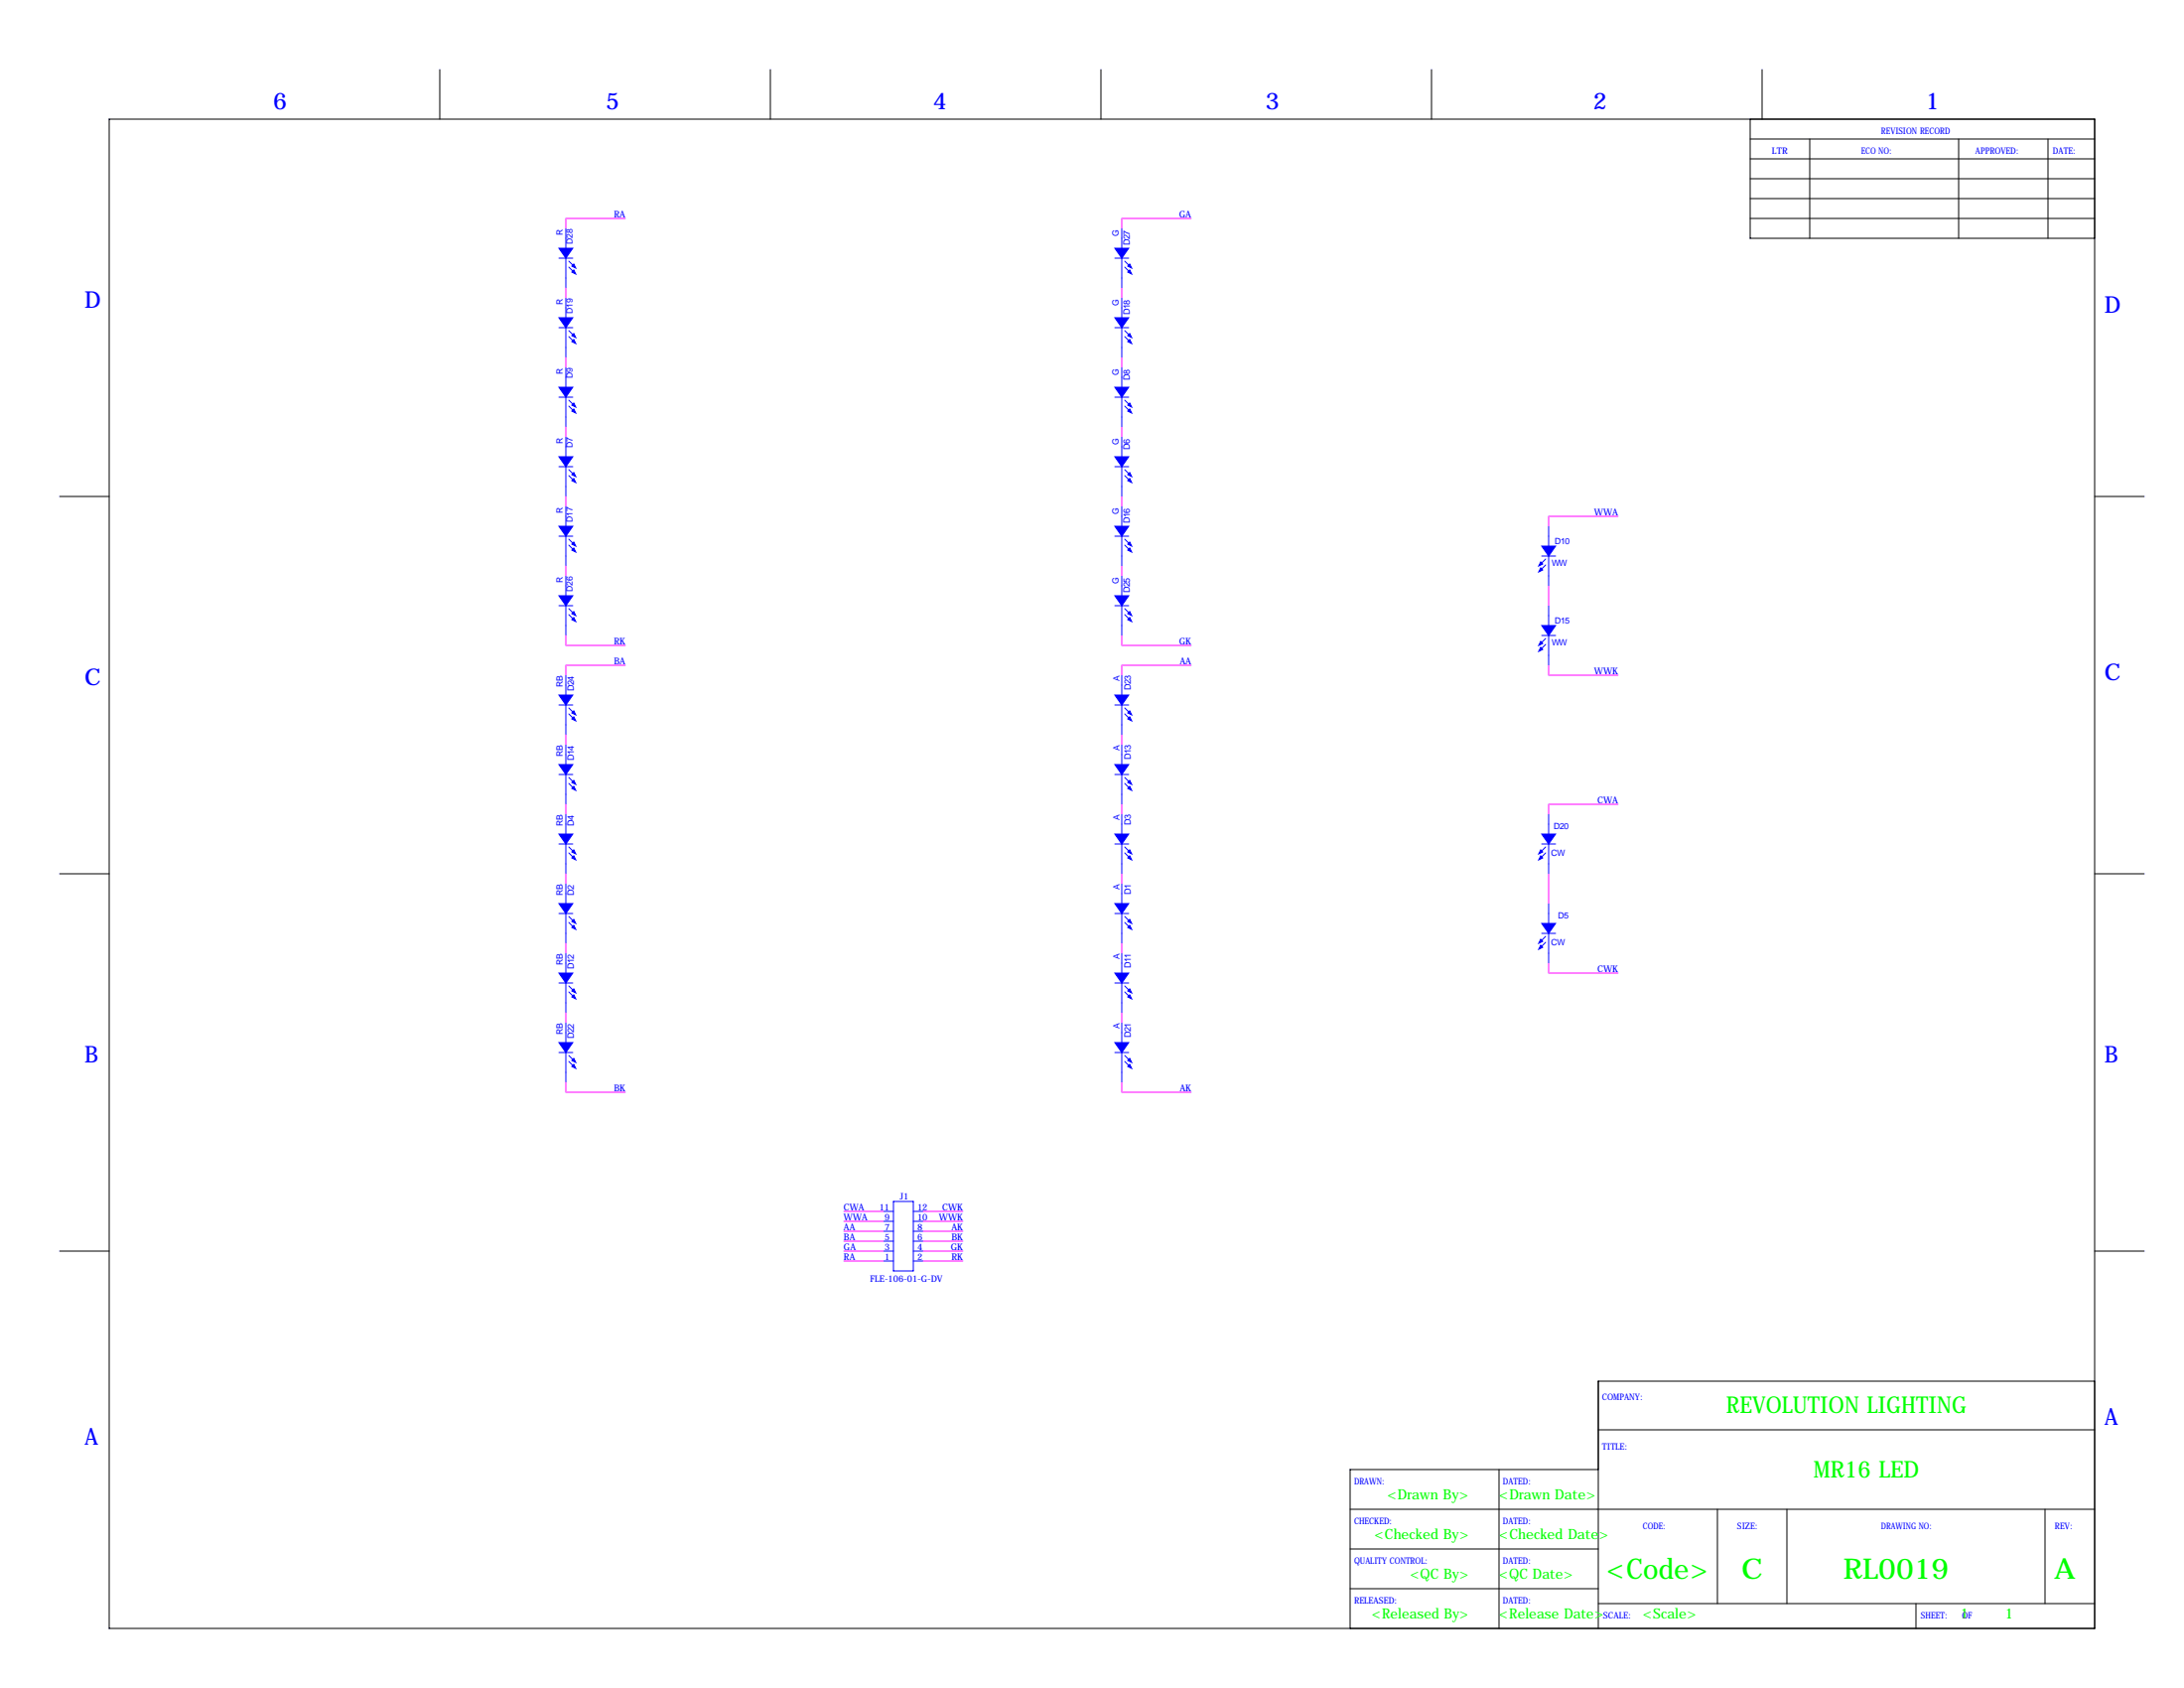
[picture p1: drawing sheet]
<svg xmlns="http://www.w3.org/2000/svg" width="559mm" height="432mm" viewBox="0 0 559 432" stroke-linecap="round" stroke-linejoin="round" font-family="sans-serif">
<g fill="none" stroke="#000" stroke-width=".25">
<path d="M112.5 17.8v12.7M197.1 17.8v12.7M281.7 17.8v12.7M366.3 17.8v12.7M450.8 17.8v12.7M27.9 30.5h508v386.1h-508zM447.8 35.6h88.1M447.8 30.5v30.5h88.1M463 35.6v25.4M501.1 35.6v25.4M524 35.6v25.4M447.8 45.7h88.1"/>
<path d="M447.8 40.6h88.1M447.8 50.8h88.1M447.8 55.9h88.1M15.2 127h12.7M535.9 127h12.7M15.2 223.5h12.7M535.9 223.5h12.7M15.2 320h12.7M535.9 320h12.7M535.9 353.3h-127v63.3M383.5 375.9v40.7M408.9 365.8h127"/>
<path d="M408.9 375.9h-63.5v40.7M345.4 386.1h190.5M345.4 396.2h63.5M439.4 386.1v24.1M457.2 386.1v24.1M523.2 386.1v24.1M345.4 406.4h63.5M408.9 410.2h127M490.2 410.2v6.4"/>
</g>
<g fill="none" stroke="#00f" stroke-width=".25">
<path d="M144.8 58.4v5.1M287 58.4v5.1M143 66h3.6M144.8 66v7.7M144.8 76.2v5.1M145.5 66.8l1.6 1.5M145.5 68.3l1.6 1.5M285.2 66h3.6M287 66v7.7M287 76.2v5.1M287.8 66.8l1.5 1.5M287.8 68.3l1.5 1.5"/>
<path d="M143 83.8h3.6M144.8 83.8v7.6M144.8 94v5.1M145.5 84.6l1.6 1.5M145.5 86.1l1.6 1.5M285.2 83.8h3.6M287 83.8v7.6M287 94v5.1M287.8 84.6l1.5 1.5M287.8 86.1l1.5 1.5M143 101.6h3.6M143 119.4h3.6"/>
<path d="M144.8 101.6v7.6M144.8 111.8v5M144.8 119.4v7.6M145.5 102.4l1.6 1.5M145.5 103.9l1.6 1.5M285.2 101.6h3.6M285.2 119.4h3.6M287 101.6v7.6M287 111.8v5M287 119.4v7.6M287.8 102.4l1.5 1.5M287.8 103.9l1.5 1.5"/>
<path d="M143 137.2h3.6M144.8 129.5v5.1M144.8 137.2v7.6M145.5 120.1l1.6 1.6M145.5 121.7l1.6 1.5M145.5 137.9l1.6 1.5M145.5 139.4l1.6 1.6M285.2 137.2h3.6M287 129.5v5.1M287 137.2v7.6M287.8 120.1l1.5 1.6M287.8 121.7l1.5 1.5"/>
<path d="M287.8 137.9l1.5 1.5M287.8 139.4l1.5 1.6M396.2 134.6v5.1M143 154.9h3.6M144.8 147.3v5.1M144.8 154.9v7.7M145.5 155.7l1.6 1.5M145.5 157.2l1.6 1.6M285.2 154.9h3.6M287 147.3v5.1M287 154.9v7.7M287.8 155.7l1.5 1.5"/>
<path d="M287.8 157.2l1.5 1.6M394.5 142.2h3.5M395.5 143l-1.5 1.5M395.5 144.5l-1.5 1.5M396.2 142.2v7.7M396.2 154.9v5.1M144.8 172.7v5.1M287 172.7v5.1M394.5 162.6h3.5M395.5 163.3l-1.5 1.5M395.5 164.8l-1.5 1.6M396.2 162.6v7.6"/>
<path d="M143 180.3h3.6M143 198.1h3.6M144.8 180.3v7.7M144.8 190.5v5.1M144.8 198.1v7.6M145.5 181.1l1.6 1.5M145.5 182.6l1.6 1.5M145.5 198.9l1.6 1.5M285.2 180.3h3.6M285.2 198.1h3.6M287 180.3v7.7M287 190.5v5.1"/>
<path d="M287 198.1v7.6M287.8 181.1l1.5 1.5M287.8 182.6l1.5 1.5M287.8 198.9l1.5 1.5M143 215.9h3.6M144.8 208.3v5.1M144.8 215.9v7.6M145.5 200.4l1.6 1.5M145.5 216.7l1.6 1.5M145.5 218.2l1.6 1.5M285.2 215.9h3.6M287 208.3v5.1"/>
<path d="M287 215.9v7.6M287.8 200.4l1.5 1.5M287.8 216.7l1.5 1.5M287.8 218.2l1.5 1.5M394.5 215.9h3.5M395.5 216.7l-1.5 1.5M395.5 218.2l-1.5 1.5M396.2 208.3v5.1M396.2 215.9v7.6M143 233.7h3.6M144.8 226.1v5M144.8 233.7v7.6"/>
<path d="M145.5 234.4l1.6 1.6M145.5 236l1.6 1.5M285.2 233.7h3.6M287 226.1v5M287 233.7v7.6M287.8 234.4l1.5 1.6M287.8 236l1.5 1.5M394.5 238.8h3.5M395.5 239.5l-1.5 1.5M396.2 231.1v5.1M396.2 238.8v7.6M143 251.5h3.6"/>
<path d="M144.8 243.8v5.1M144.8 251.5v7.6M145.5 252.2l1.6 1.5M145.5 253.7l1.6 1.6M285.2 251.5h3.6M287 243.8v5.1M287 251.5v7.6M287.8 252.2l1.5 1.5M287.8 253.7l1.5 1.6M395.5 241l-1.5 1.6M143 269.2h3.6M144.8 261.6v5.1"/>
<path d="M144.8 269.2v7.7M145.5 270l1.6 1.5M145.5 271.5l1.6 1.5M285.2 269.2h3.6M287 261.6v5.1M287 269.2v7.7M287.8 270l1.5 1.5M287.8 271.5l1.5 1.5M226.1 317.5h2.5M226.1 315h2.5M226.1 312.4h2.5M226.1 309.9h2.5"/>
<path d="M228.6 307.3h5.1v17.8h-5.1zM233.7 317.5h2.5M233.7 315h2.5M233.7 312.4h2.5M233.7 309.9h2.5M226.1 322.6h2.5M226.1 320h2.5M233.7 322.6h2.5M233.7 320h2.5"/>
</g>
<g fill="#00f" stroke="#00f" stroke-width=".25">
<path d="M285.2 177.8h3.6l-1.8 2.5z"/>
<path d="M289.1 183.4l.5 1-1.1-.5z"/>
<path d="M289.1 181.9l.5 1-1.1-.5z"/>
<path d="M285.2 195.6h3.6l-1.8 2.5z"/>
<path d="M289.1 201.2l.5 1-1.1-.5z"/>
<path d="M289.1 199.6l.5 1.1-1.1-.5z"/>
<path d="M285.2 213.4h3.6l-1.8 2.5z"/>
<path d="M289.1 218.9l.5 1.1-1.1-.5z"/>
<path d="M289.1 217.4l.5 1-1.1-.5z"/>
<path d="M285.2 231.1h3.6l-1.8 2.6z"/>
<path d="M289.1 236.7l.5 1-1.1-.5z"/>
<path d="M289.1 235.2l.5 1-1.1-.5z"/>
<path d="M285.2 248.9h3.6l-1.8 2.6z"/>
<path d="M289.1 254.5l.5 1-1.1-.5z"/>
<path d="M289.1 253l.5 1-1.1-.5z"/>
<path d="M285.2 266.7h3.6l-1.8 2.5z"/>
<path d="M289.1 272.3l.5 1-1.1-.5z"/>
<path d="M289.1 270.8l.5 1-1.1-.5z"/>
<path d="M285.2 63.5h3.6l-1.8 2.5z"/>
<path d="M289.1 69.1l.5 1-1.1-.5z"/>
<path d="M288.5 68.1l.6-.5 .5 1z"/>
<path d="M143 63.5h3.6l-1.8 2.5z"/>
<path d="M146.8 69.1l.5 1-1-.5z"/>
<path d="M146.3 68.1l.5-.5 .5 1z"/>
<path d="M143 177.8h3.6l-1.8 2.5z"/>
<path d="M146.8 183.4l.5 1-1-.5z"/>
<path d="M146.8 181.9l.5 1-1-.5z"/>
<path d="M285.2 81.3h3.6l-1.8 2.5z"/>
<path d="M289.1 86.9l.5 1-1.1-.5z"/>
<path d="M289.1 85.3l.5 1.1-1.1-.5z"/>
<path d="M143 81.3h3.6l-1.8 2.5z"/>
<path d="M146.8 86.9l.5 1-1-.5z"/>
<path d="M146.3 85.9l.5-.6 .5 1.1z"/>
<path d="M143 195.6h3.6l-1.8 2.5z"/>
<path d="M146.8 201.2l.5 1-1-.5z"/>
<path d="M146.8 199.6l.5 1.1-1-.5z"/>
<path d="M285.2 99.1h3.6l-1.8 2.5z"/>
<path d="M289.1 104.6l.5 1.1-1.1-.5z"/>
<path d="M289.1 103.1l.5 1-1.1-.5z"/>
<path d="M143 99.1h3.6l-1.8 2.5z"/>
<path d="M146.8 104.6l.5 1.1-1-.5z"/>
<path d="M146.3 103.6l.5-.5 .5 1z"/>
<path d="M143 213.4h3.6l-1.8 2.5z"/>
<path d="M146.8 218.9l.5 1.1-1-.5z"/>
<path d="M146.8 217.4l.5 1-1-.5z"/>
<path d="M285.2 116.8h3.6l-1.8 2.6z"/>
<path d="M289.1 122.4l.5 1-1.1-.5z"/>
<path d="M289.1 120.9l.5 1-1.1-.5z"/>
<path d="M143 116.8h3.6l-1.8 2.6z"/>
<path d="M146.8 122.4l.5 1-1-.5z"/>
<path d="M146.3 121.4l.5-.5 .5 1z"/>
<path d="M143 231.1h3.6l-1.8 2.6z"/>
<path d="M146.8 236.7l.5 1-1-.5z"/>
<path d="M146.8 235.2l.5 1-1-.5z"/>
<path d="M285.2 134.6h3.6l-1.8 2.6z"/>
<path d="M289.1 140.2l.5 1-1.1-.5z"/>
<path d="M289.1 138.7l.5 1-1.1-.5z"/>
<path d="M143 134.6h3.6l-1.8 2.6z"/>
<path d="M146.8 140.2l.5 1-1-.5z"/>
<path d="M146.3 139.2l.5-.5 .5 1z"/>
<path d="M143 248.9h3.6l-1.8 2.6z"/>
<path d="M146.8 254.5l.5 1-1-.5z"/>
<path d="M146.8 253l.5 1-1-.5z"/>
<path d="M285.2 152.4h3.6l-1.8 2.5z"/>
<path d="M289.1 158l.5 1-1.1-.5z"/>
<path d="M289.1 156.5l.5 1-1.1-.5z"/>
<path d="M143 152.4h3.6l-1.8 2.5z"/>
<path d="M146.8 158l.5 1-1-.5z"/>
<path d="M146.8 156.5l.5 1-1-.5z"/>
<path d="M143 266.7h3.6l-1.8 2.5z"/>
<path d="M146.8 272.3l.5 1-1-.5z"/>
<path d="M146.3 271.3l.5-.5 .5 1z"/>
<path d="M394.5 139.7h3.5l-1.8 2.5z"/>
<path d="M394.2 145.3l.5 .5-1 .5z"/>
<path d="M394.2 143.8l.5 .5-1 .5z"/>
<path d="M394.5 160h3.5l-1.8 2.6z"/>
<path d="M394.2 165.6l.5 .5-1 .5z"/>
<path d="M394.2 164.1l.5 .5-1 .5z"/>
<path d="M394.5 213.4h3.5l-1.8 2.5z"/>
<path d="M394.2 218.9l.5 .6-1 .5z"/>
<path d="M394.2 217.4l.5 .5-1 .5z"/>
<path d="M394.5 236.2h3.5l-1.8 2.6z"/>
<path d="M394.2 241.8l.5 .5-1 .5z"/>
<path d="M394.2 240.3l.5 .5-1 .5z"/>
</g>
<g fill="none" stroke="#f0f" stroke-width=".25">
<path d="M160 55.9h-15.2v2.5M304.8 55.9h-17.8v2.5M144.8 73.7v2.5M287 73.7v2.5M144.8 91.4v2.6M287 91.4v2.6M144.8 109.2v2.6M287 109.2v2.6M144.8 127v2.5M287 127v2.5M414 132.1h-17.8v2.5M144.8 144.8v2.5"/>
<path d="M287 144.8v2.5M396.2 149.9v5M144.8 162.6v2.5h15.2M160 170.2h-15.2v2.5M287 162.6v2.5h17.8M304.8 170.2h-17.8v2.5M396.2 170.2v2.5h17.8M144.8 188v2.5M287 188v2.5M144.8 205.7v2.6M287 205.7v2.6M414 205.7h-17.8v2.6"/>
<path d="M144.8 223.5v2.6M287 223.5v2.6M396.2 223.5v7.6M144.8 241.3v2.5M144.8 259.1v2.5M287 241.3v2.5M287 259.1v2.5M396.2 246.4v2.5h17.8M144.8 276.9v2.5h15.2M287 276.9v2.5h17.8M215.9 317.5h10.2M215.9 315h10.2"/>
<path d="M215.9 312.4h10.2M215.9 309.9h10.2M236.2 317.5h10.2M236.2 315h10.2M236.2 312.4h10.2M236.2 309.9h10.2M215.9 322.6h10.2M215.9 320h10.2M236.2 322.6h10.2M236.2 320h10.2"/>
</g>
<g font-size="7.3" fill="#0f0">
<text x="411" y="403.9">&lt;Code&gt;</text>
<text x="445.5" y="403.9">C</text>
<text x="471.6" y="403.9">RL0019</text>
<text x="525.6" y="403.9">A</text>
</g>
<g font-size="5.9" fill="#00f">
<text x="69.8" y="27.9">6</text>
<text x="154.9" y="27.9">5</text>
<text x="238.8" y="27.9">4</text>
<text x="323.8" y="27.9">3</text>
<text x="407.7" y="27.9">2</text>
<text x="492.8" y="27.9">1</text>
<text x="21.6" y="78.7">D</text>
<text x="538.5" y="80">D</text>
<text x="538.5" y="174">C</text>
<text x="21.6" y="175.3">C</text>
<text x="21.6" y="271.8">B</text>
<text x="538.5" y="271.8">B</text>
<text x="538.5" y="364.5">A</text>
<text x="21.6" y="369.6">A</text>
</g>
<g font-size="5.9" fill="#0f0">
<text x="441.7" y="361.5">REVOLUTION LIGHTING</text>
<text x="464" y="378">MR16 LED</text>
</g>
<g font-size="3.6" fill="#0f0">
<text x="354.9" y="383.5">&lt;Drawn By&gt;</text>
<text x="383.5" y="383.5">&lt;Drawn Date&gt;</text>
<text x="351.7" y="393.7">&lt;Checked By&gt;</text>
<text x="383.5" y="393.7">&lt;Checked Date&gt;</text>
<text x="360.8" y="403.9">&lt;QC By&gt;</text>
<text x="383.5" y="403.9">&lt;QC Date&gt;</text>
<text x="351" y="414">&lt;Released By&gt;</text>
<text x="383.5" y="414">&lt;Release Date&gt;</text>
<text x="420.4" y="414">&lt;Scale&gt;</text>
<text x="501.6" y="414">1</text>
<text x="513.1" y="414">1</text>
</g>
<g font-size="2.4" fill="#00f">
<text x="157.1" y="55.6">RA</text>
<text x="301.7" y="55.6">GA</text>
<text x="407.9" y="131.8">WWA</text>
<text x="157.1" y="164.8">RK</text>
<text x="301.7" y="164.8">GK</text>
<text x="157.1" y="169.9">BA</text>
<text x="301.9" y="169.9">AA</text>
<text x="407.9" y="172.5">WWK</text>
<text x="408.7" y="205.5">CWA</text>
<text x="408.7" y="248.7">CWK</text>
<text x="157.1" y="279.1">BK</text>
<text x="301.9" y="279.1">AK</text>
<text x="215.9" y="309.6">CWA</text>
<text x="241.1" y="309.6">CWK</text>
<text x="215.9" y="317.2">BA</text>
<text x="215.9" y="314.7">AA</text>
<text x="215.9" y="312.2">WWA</text>
<text x="240.3" y="312.2">WWK</text>
<text x="243.4" y="317.2">BK</text>
<text x="243.4" y="314.7">AK</text>
<text x="215.9" y="322.3">RA</text>
<text x="215.9" y="319.8">GA</text>
<text x="243.3" y="319.8">GK</text>
<text x="243.4" y="322.3">RK</text>
</g>
<g font-size="2.3" fill="#00f">
<text x="481.3" y="34.3">REVISION RECORD</text>
<text x="453.4" y="39.4">LTR</text>
<text x="476.2" y="39.4">ECO NO:</text>
<text x="505.5" y="39.4">APPROVED:</text>
<text x="525.3" y="39.4">DATE:</text>
<text x="289.1" y="62.8" transform="rotate(-90 289.1 62.8)">D27</text>
<text x="289.1" y="80.6" transform="rotate(-90 289.1 80.6)">D18</text>
<text x="289.1" y="97.2" transform="rotate(-90 289.1 97.2)">D8</text>
<text x="289.1" y="115" transform="rotate(-90 289.1 115)">D6</text>
<text x="289.1" y="134" transform="rotate(-90 289.1 134)">D16</text>
<text x="289.1" y="151.7" transform="rotate(-90 289.1 151.7)">D25</text>
<text x="146.8" y="176.9" transform="rotate(-90 146.8 176.9)">D24</text>
<text x="289.3" y="176.6" transform="rotate(-90 289.3 176.6)">D23</text>
<text x="146.8" y="194.7" transform="rotate(-90 146.8 194.7)">D14</text>
<text x="289.3" y="194.4" transform="rotate(-90 289.3 194.4)">D13</text>
<text x="146.8" y="211.3" transform="rotate(-90 146.8 211.3)">D4</text>
<text x="289.3" y="211" transform="rotate(-90 289.3 211)">D3</text>
<text x="146.8" y="229.1" transform="rotate(-90 146.8 229.1)">D2</text>
<text x="289.3" y="228.8" transform="rotate(-90 289.3 228.8)">D1</text>
<text x="146.8" y="248" transform="rotate(-90 146.8 248)">D12</text>
<text x="289.3" y="247.8" transform="rotate(-90 289.3 247.8)">D11</text>
<text x="146.8" y="265.8" transform="rotate(-90 146.8 265.8)">D22</text>
<text x="289.3" y="265.5" transform="rotate(-90 289.3 265.5)">D21</text>
<text x="225" y="309.6">11</text>
<text x="230.3" y="306.8">J1</text>
<text x="234.7" y="309.6">12</text>
<text x="226.3" y="317.2">5</text>
<text x="226.3" y="314.7">7</text>
<text x="226.3" y="312.2">9</text>
<text x="234.7" y="317.2">6</text>
<text x="234.7" y="314.7">8</text>
<text x="234.7" y="312.2">10</text>
<text x="226.3" y="322.3">1</text>
<text x="226.3" y="319.8">3</text>
<text x="234.7" y="322.3">2</text>
<text x="234.7" y="319.8">4</text>
<text x="222.6" y="328">FLE-106-01-G-DV</text>
<text x="410" y="358.1">COMPANY:</text>
<text x="410" y="370.8">TITLE:</text>
<text x="346.5" y="379.7">DRAWN:</text>
<text x="384.6" y="379.7">DATED:</text>
<text x="346.5" y="389.9">CHECKED:</text>
<text x="384.6" y="389.9">DATED:</text>
<text x="420.4" y="391.2">CODE:</text>
<text x="444.5" y="391.2">SIZE:</text>
<text x="481.3" y="391.2">DRAWING NO:</text>
<text x="525.8" y="391.2">REV:</text>
<text x="346.5" y="400">QUALITY CONTROL:</text>
<text x="384.6" y="400">DATED:</text>
<text x="346.5" y="410.2">RELEASED:</text>
<text x="384.6" y="410.2">DATED:</text>
<text x="410.2" y="414">SCALE:</text>
<text x="491.5" y="414">SHEET:</text>
<text x="502" y="414">OF</text>
</g>
<g font-size="2.2" fill="#00f">
<text x="144" y="60.3" transform="rotate(-90 144 60.3)">R</text>
<text x="146.5" y="62.4" transform="rotate(-90 146.5 62.4)">D28</text>
<text x="286.2" y="60.4" transform="rotate(-90 286.2 60.4)">G</text>
<text x="144" y="78.1" transform="rotate(-90 144 78.1)">R</text>
<text x="146.5" y="80.2" transform="rotate(-90 146.5 80.2)">D19</text>
<text x="286.2" y="78.2" transform="rotate(-90 286.2 78.2)">G</text>
<text x="144" y="95.9" transform="rotate(-90 144 95.9)">R</text>
<text x="286.2" y="96" transform="rotate(-90 286.2 96)">G</text>
<text x="146.5" y="96.9" transform="rotate(-90 146.5 96.9)">D9</text>
<text x="144" y="113.6" transform="rotate(-90 144 113.6)">R</text>
<text x="286.2" y="113.7" transform="rotate(-90 286.2 113.7)">G</text>
<text x="146.5" y="114.7" transform="rotate(-90 146.5 114.7)">D7</text>
<text x="144" y="131.4" transform="rotate(-90 144 131.4)">R</text>
<text x="286.2" y="131.5" transform="rotate(-90 286.2 131.5)">G</text>
<text x="146.5" y="133.6" transform="rotate(-90 146.5 133.6)">D17</text>
<text x="397.8" y="139.2">D10</text>
<text x="144" y="149.2" transform="rotate(-90 144 149.2)">R</text>
<text x="286.2" y="149.3" transform="rotate(-90 286.2 149.3)">G</text>
<text x="397.1" y="144.8">WW</text>
<text x="146.5" y="151.3" transform="rotate(-90 146.5 151.3)">D26</text>
<text x="397.8" y="159.5">D15</text>
<text x="397.1" y="165.1">WW</text>
<text x="144" y="175.7" transform="rotate(-90 144 175.7)">RB</text>
<text x="286.5" y="174.3" transform="rotate(-90 286.5 174.3)">A</text>
<text x="144" y="193.5" transform="rotate(-90 144 193.5)">RB</text>
<text x="286.5" y="192.1" transform="rotate(-90 286.5 192.1)">A</text>
<text x="286.5" y="209.9" transform="rotate(-90 286.5 209.9)">A</text>
<text x="144" y="211.3" transform="rotate(-90 144 211.3)">RB</text>
<text x="397.6" y="212.1">D20</text>
<text x="396.9" y="218.9">CW</text>
<text x="286.5" y="227.7" transform="rotate(-90 286.5 227.7)">A</text>
<text x="144" y="229.1" transform="rotate(-90 144 229.1)">RB</text>
<text x="398.7" y="234.9">D5</text>
<text x="286.5" y="245.5" transform="rotate(-90 286.5 245.5)">A</text>
<text x="396.9" y="241.8">CW</text>
<text x="144" y="246.8" transform="rotate(-90 144 246.8)">RB</text>
<text x="286.5" y="263.2" transform="rotate(-90 286.5 263.2)">A</text>
<text x="144" y="264.6" transform="rotate(-90 144 264.6)">RB</text>
</g>
</svg>
